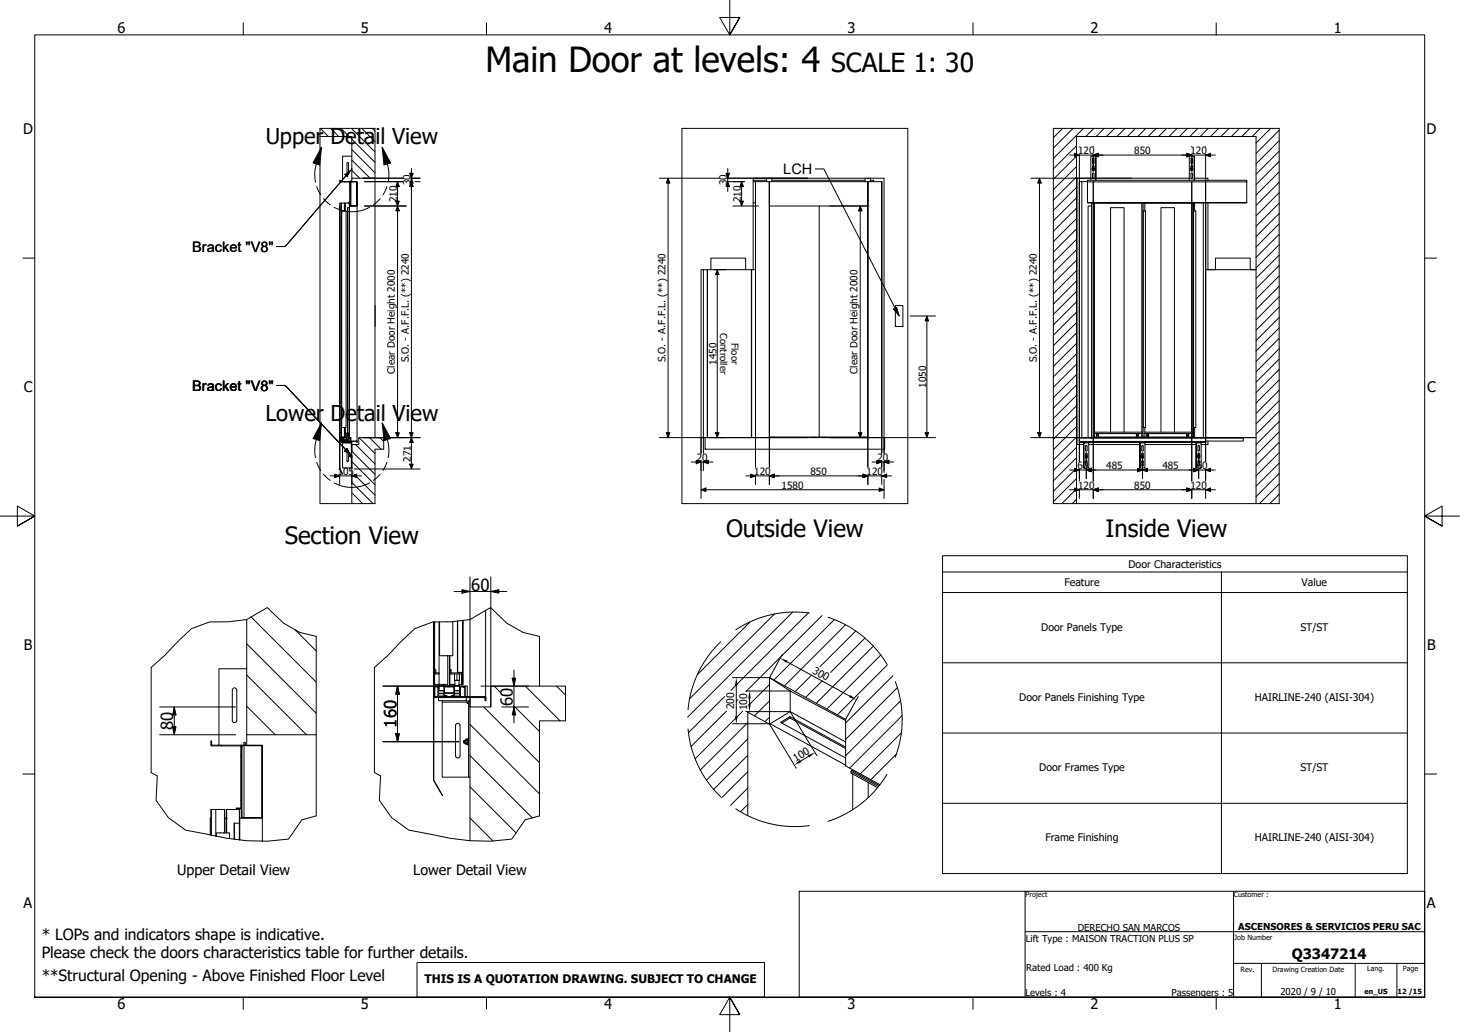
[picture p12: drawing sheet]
<svg xmlns="http://www.w3.org/2000/svg" width="420mm" height="297mm" viewBox="0 0 420 297" stroke-linecap="round" stroke-linejoin="round" font-family="sans-serif">
<!-- layer: Hatch (ANSI) -->
<g fill="none" stroke="#000" stroke-width=".29">
<path d="M92.1 37l2.4 2.3M95.1 37l2.4 2.3M98.1 37l2.4 2.3M101.1 37l6.8 6.7M104.1 37l3.8 3.8M107.1 37l.8 .8M305.8 37l-2.7 2.6M308.8 37l-5.7 5.6M311.8 37l-8.7 8.6M314.8 37l-2.3 2.3M317.8 37l-2.4 2.3M320.8 37l-2.4 2.3"/>
<path d="M323.8 37l-2.4 2.3M326.8 37l-2.4 2.3M329.8 37l-2.4 2.3M332.8 37l-2.4 2.3M335.7 37l-2.3 2.3M338.7 37l-2.3 2.3M341.7 37l-2.3 2.3M344.7 37l-2.3 2.3M347.7 37l-2.3 2.3M350.7 37l-2.3 2.3M353.7 37l-2.3 2.3M356.7 37l-2.3 2.3"/>
<path d="M359.7 37l-2.3 2.3M362.7 37l-2.3 2.3M365.7 37l-4.2 4.2M368.1 37.5l-6.6 6.7M99.1 52.3v.1M100.5 58.3v.1M100.8 53.7l-.1 .1M100.8 58l-.1 .1M100.9 52.3h.1M101.3 49.1l2.2 2.2M101.3 46.1l5.2 5.2M101.3 43.1l6.6 6.6"/>
<path d="M101.3 40.1l6.6 6.6M102.5 59.2v.1M102.7 55.4l.1 .1M309.8 42l-6.7 6.6M309.8 44.9l-6.7 6.7M309.8 47.9l-6.7 6.7M309.8 50.9l-6.7 6.7M309.8 53.9l-6.7 6.7M309.8 56.9l-6.7 6.7M309.8 59.9l-6.7 6.7M368.1 40.5l-6.6 6.7M368.1 43.5l-6.6 6.7"/>
<path d="M368.1 46.5l-6.6 6.6M368.1 49.5l-6.6 6.6M368.1 52.5l-6.6 6.6M368.1 55.5l-6.6 6.6M368.1 58.5l-6.6 6.6M100.1 62.2h-.1M100.1 65.2h-.1M100.1 68.2h-.1M100.1 71.2h-.1M100.1 74.2h-.1M100.1 77.2h-.1M100.5 78.3h.1"/>
<path d="M100.5 75.3h.1M100.5 72.3h.1M100.5 69.3h.1M100.5 66.3h.1M100.5 63.3h.1M100.5 60.3l.1 .1M309.8 62.9l-6.7 6.7M309.8 65.9l-6.7 6.7M309.8 68.9l-6.7 6.7M309.8 71.9l-6.7 6.7M309.8 74.9l-6.7 6.7M309.8 77.9l-6.7 6.6"/>
<path d="M368.1 61.5l-6.6 6.6M368.1 64.4l-6.6 6.7M368.1 67.4l-6.6 6.7M368.1 70.4l-6.6 6.7M368.1 73.4l-6.6 6.7M368.1 76.4l-6.6 6.7M368.1 79.4l-6.6 6.7M100.1 80.2h-.1M100.1 83.2h-.1M100.1 86.1l-.1 .1M100.1 89.1l-.1 .1M100.1 92.1l-.1 .1"/>
<path d="M100.1 95.1l-.1 .1M100.1 98.1h-.1M100.5 99.2l.1 .1M100.5 96.2l.1 .1M100.5 93.2l.1 .1M100.5 90.3h.1M100.5 87.3h.1M100.5 84.3h.1M100.5 81.3h.1M309.8 80.9l-6.7 6.6M309.8 83.9l-6.7 6.6M309.8 86.9l-6.7 6.6"/>
<path d="M309.8 89.8l-6.7 6.7M309.8 92.8l-6.7 6.7M309.8 95.8l-6.7 6.7M309.8 98.8l-6.7 6.7M368.1 82.4l-6.6 6.7M368.1 85.4l-6.6 6.7M368.1 88.4l-6.6 6.7M368.1 91.4l-6.6 6.7M368.1 94.4l-6.6 6.6M368.1 97.4l-6.6 6.6M100.1 101.1h-.1M100.1 104.1h-.1"/>
<path d="M100.1 107.1h-.1M100.1 110.1h-.1M100.1 113.1h-.1M100.1 116.1h-.1M100.1 119.1h-.1M100.5 117.2h.1M100.5 114.2h.1M100.5 111.2h.1M100.5 108.2l.1 .1M100.5 105.2l.1 .1M100.5 102.2l.1 .1M309.8 101.8l-6.7 6.7"/>
<path d="M309.8 104.8l-6.7 6.7M309.8 107.8l-6.7 6.7M309.8 110.8l-6.7 6.7M309.8 113.8l-6.7 6.7M309.8 116.8l-6.7 6.7M309.8 119.8l-6.7 6.6M368.1 100.4l-6.6 6.6M368.1 103.4l-6.6 6.6M368.1 106.3l-6.6 6.7M368.1 109.3l-6.6 6.7M368.1 112.3l-6.6 6.7M368.1 115.3l-6.6 6.7"/>
<path d="M368.1 118.3l-6.6 6.7M97.8 132.1h-.1M97.8 129.6h-.1M97.8 127.2h-.1M98.2 127l-.1 .1M98.7 126.2h.1M99.5 126.6h.1M99.7 126.7l.1 .1M100 126.9l.1 .1M100.1 122.1h-.1M100.4 124.7h.1M100.5 123.2h.1"/>
<path d="M100.5 120.2h.1M101.2 127l-.1 .1M101.3 138.8l6.1 6.2M101.3 132.9l6.6 6.6M101.3 129.9l6.6 6.6M102 136.6l5.9 5.9M102.3 128l5.6 5.5M103.3 126l4.6 4.6M106.3 126l3.4 3.3M109.3 126l1.1 1.1M309.8 122.8l-6.7 6.6M309.8 125.8l-6.7 6.6"/>
<path d="M309.8 128.8l-6.7 6.6M309.8 131.8l-6.7 6.6M309.8 134.8l-6.7 6.6M309.8 137.7l-6.7 6.7M368.1 121.3l-6.6 6.7M368.1 124.3l-6.6 6.7M368.1 127.3l-6.6 6.7M368.1 130.3l-6.6 6.7M368.1 133.3l-6.6 6.7M368.1 136.3l-6.6 6.7M368.1 139.3l-5.7 5.7M101.3 144.8l.1 .2"/>
<path d="M101.3 141.8l3.1 3.2M309.8 140.7l-4.2 4.3M309.8 143.7l-1.2 1.3M368.1 142.3l-2.7 2.7M72.3 177.6l18.7 18.7M133.1 179.4l.2 .2M71 194.3l17.2 17.2M71 185.3l20 20M84.9 181.2l6.1 6.1M124.9 199.8l-.2 .1M128.9 197.5l.4 .2M130.6 198.5l.2 .1"/>
<path d="M131.7 185.1l-.1 .1M132.2 199.4l.3 .2M132.8 195.8l.3 .1M133.1 188.4l.2 .1M142.2 197.5l1.8 1.7M151.2 197.5l10 10M160.2 197.5l2.6 2.6M63.8 214.5l-.1 .2M69.5 217.3l-.2 .3M70.7 214.5l.1 .1M71 203.3l8.2 8.2M124.9 214.5l-.2 .1"/>
<path d="M124.9 207.2h-.2M125.3 200.5l-.3 .2M134.3 200.5l-.3 .3M135.3 217.5l17.9 17.9M135.3 208.5l19.9 20M139.2 203.5l16 16M147.8 203.1l7.4 7.4M67.5 239.2l-.1 .1M68 232.6h.1M68.9 237.1l.1 .1M69.5 230l-.2 .3M75.4 235.2l.1 .3"/>
<path d="M75.4 222.5l.1 .3M124.9 221.8l-.2 .1M126.8 228l-.1 .1M135.3 235.4l6.6 6.7M135.3 226.5l13.2 13.2"/>
</g>
<!-- layer: Break Line (ANSI) -->
<path d="M107.9 37h-15.8v108h15.8M196.2 37h65M303.1 37h65M110.4 126v3.3M196.2 145h65M303.1 145h65M91 183.2l-4.7-1.2-4.7-2.6-4.7-4.5-5.9 3.4-5.2 .7h-5.5l-5.2 2-4 3.7-3.7 4-3.9 3.4v30.3l1.8 .9-.4 7.1 3.6 4.9 4.9 3.6 11.8 2.4 3.8 .4a54.3 54.3 0 0 0 14-.2l3.9-5.5 4.1-1.2M155.2 183.2l-4.7-1.2-4.7-2.6-4.6-4.5-5.9 3.4-5.3 .7h-5.5l-5.2 2-4 3.7-3.7 4-3.9 3.4v30.3l1.8 .9-.3 7.1 3.5 4.9 5 3.6 6.1 1.2a58.8 58.8 0 0 0 23.5 1.4l3.8-5.5 4.1-1.2M162.8 197.5v10" fill="none" stroke="#000" stroke-width=".29"/>
<!-- layer: Visible (ANSI) -->
<g fill="none" stroke="#000" stroke-width=".29">
<path d="M107.9 37v14.3h-6.6v-12h-9.2M196.2 37v108M261.2 37v108M303.1 37v108M368.1 37v108M97.8 59.3l-.1 66.7M97.9 58.5l-.1 67.3M97.9 52.4h2.8v5.9l-.5 .1 .6-.1M98.3 58.5h-.4l-.1 67.3M99.1 59.3h.2v1.4v-2.2v2.2M99.3 59.3h.1M99.3 58.5h1.2"/>
<path d="M99.9 46.8l.4 .2v2.9l-.2 .2-.2-.2zM100 59.8l.1 64.8zM100.1 59.8h.4M100.5 58.5l.1 67.3zM100.6 59.3h.2M100.7 52.3h-2.8l-.1-.4 .1 .5M100.7 52.3h.1M100.7 52.3l.1 6.3M100.8 52.3h2v7h-2v-.7v.6h1.9v-6.9h-1.9v.4zM100.8 52.7v5.9M101.1 52.3l-.1-.3v7.2M101.3 45h-2.7v7.3"/>
<path d="M101.3 51.3v1M102.8 59.3v67.7h-4.9l-.1-.9 .1 1M107.9 51.3v74.7M216.7 51.9h3.9M216.7 52.3h.7M216.7 58.4h.7M220.6 51.3v1M221.2 51.3l.2 .2 .2-.2M221.4 52.3h28.3v7h-28.3zM222.1 51.9h26.9M222.1 51.3v1M235.8 59.3v66.5h13.9"/>
<path d="M249 51.3v1M249.5 51.3l.3 .2 .2-.2M250.5 51.9h.9v.4M250.5 51.3v1M311.3 52.3v73.8M313 58.3l45.8 .1zM313.1 59.3h1v66.7h-1zM313.9 51.3h-3.9v76.7h1.8M314.1 59.3v-.8h.9v67.3h-.9M314.4 48.9l.2 .4 .2-.4M314.4 48.3v-.5l.2-.2 .2 .2v.5M314.4 48.5l.2-.1 .2 .3-.2 .2z"/>
<path d="M314.4 51.3h.4M314.5 45.5l.3 .2v1.2l-.2 .2-.2-.2zM314.5 49.9l.3 .1v1.2l-.2 .3-.2-.3zM314.5 48.6h.2M314.5 48.6h.1M314.6 58.4v.1M314.7 48.6h.1M315 58.5h13.6M315.3 51.9v-6.9l.1 6.9M315.3 45h-1.4v6.9M315.4 51.3h26.9M329 58.5h14.1"/>
<path d="M329.5 58.5v2.2M342.7 48.9l.3 .4 .2-.4M342.7 48.3v-.5l.3-.2 .2 .2v.5M342.7 48.5l.3-.1 .2 .3-.2 .2zM342.8 51.3h.4M342.8 45.5l.4 .2v1.2l-.2 .2-.3-.2zM342.8 49.9l.4 .1v1.2l-.2 .3-.3-.3zM342.8 48.6h.3M342.8 48.6h.1M343 58.4v.1M343.1 48.6h.1M343.6 51.9v-6.9l.2 6.9"/>
<path d="M343.6 45h-1.3v6.9M343.8 51.3h3.8v.6M343.8 58.4v2.3M346.3 58.4v67.6M347 58.4v19.2M347.6 58.4v19.2h2.2v-3.3h10v3.3h1.7h-14.5v48.4M358.8 58.3v-5.9l-48.2-.1v74.8h36.4v.3h-1.1M358.8 52.4v-.5h-45.8v6.4M98.3 60.7h1.3v62.3h-1.3zM99.1 60.7v-2.2h-.8v67.3M202.4 77.6h-.6v48.4h.6M202.4 77.6h1.2"/>
<path d="M202.4 77.6v48.4M203.5 77.6v48.4M203.6 77.6h12.6M203.6 77.6v48.4M204.6 77.6v-3.3h10v3.3M216.2 77.6h1.2M216.2 77.6v48.4M216.3 77.6v48.4M216.7 77.6v-26.3h37.7v74.7M217.4 77.6v-25.3h4v73.7M217.4 77.6v48.4M329 60.7v62.3"/>
<path d="M329 60.7h.6v62.3h-.6M343.5 60.7h.6v62.3h-.6zM107.9 88v6M257.7 88h2.1v6h-2.1zM97.7 126.1l.1 8.9 .8 1.4-.9-1.4zM97.9 126.1l.4-.1v.6h.4v-.6h1.1v.6h.4v-.6l.4 .1M97.9 126l.3 .1v.9h.9l-.3-.1 .1-.3h.7l.1 .3-.3 .1h.9v-.9M97.9 126v.1M97.9 124.4l.4 .4h-.4zM97.9 126h.1M98 124.7h.1M98.1 126h.1"/>
<path d="M98.2 126.9h.1M98.2 127.1v.3h2.7M98.2 126.9h.5M98.2 124.7h.1M98.3 126h.1M98.3 125.8v.1M98.6 127.4v7.3h2.5M98.6 127.5h2.4M98.7 126.7h.1M98.7 126.7h-.4l-.1 .2M98.7 125.8v.1M98.7 126.9h.1"/>
<path d="M98.7 126.7v.2M98.8 126l-.5-.1v.5h.4h-.3M98.8 126h.9v.6h-.9zM98.9 126h.1M99.1 126h.1M99.1 123v2.8h-1.2M99.3 125.8h.5M99.3 123l-.1 3M99.3 123v2.8M99.4 126h.1M99.4 124.7l-.1-.3 .1 .4h1M99.4 124.7h.1"/>
<path d="M99.5 124.7h1v1.1l-.1-1M99.6 126h.1M99.8 125.9h.4M99.8 126.4h.4M99.8 126.7v.2M99.8 126.9h.1M99.8 126.7h.4l.1 .2M99.8 124.8v.6M99.8 125.4h.1M99.8 126.9h.5M99.8 126.7h.1M99.8 125.4v.6"/>
<path d="M99.9 126.4h.1M99.9 126.4h.2M99.9 129.6l.4 .1v2.9l-.2 .3-.2-.3zM100 125.4h-.1M100 125.4h.1M100 124.8v.6M100.1 124.6h.4M100.1 126.4h.1M100.2 125.8h.2M100.2 125.4h-.3M100.2 124.8v1.2M100.3 126.9h.1"/>
<path d="M100.4 126h.2M100.4 126l-.1 .1M100.4 126h.1M100.4 124.8h.1M100.6 126h.1M100.6 126v.1M100.7 131.2v.2M100.7 131.4h.3M100.7 131.2h.1M100.8 126h.2v1M100.8 126.1v.9M100.8 126v1"/>
<path d="M100.9 131v.5M100.9 131h.1M100.9 131.5h.1M100.9 127.4l.1 .1M100.9 127.1v.3M101 127.5l.1 .1M101 131.2h-.4l.1 .2M101 131.4v.1M101 131v.2M101 131.2v.2M101 131l.1 .1M101.1 131.5h-.1"/>
<path d="M101.1 130.9v.8M101.3 128l-.2-.6 .2 7.3M101.3 127.1v.3M101.3 128v17M102.7 127l.1 .4-.1-.3h-4.8M110.4 126h-7.1v2h-2M110.4 129.3h-2.5v15.7M202.4 126h.5M202.9 126h51.7v3.3h-51.7zM221.4 125.8h14.4M221.9 126h1.3M222.4 125.8v.2"/>
<path d="M222.8 125.8v.2M233.4 126h1.3M233.8 125.9v.1M233.9 125.8v.1M234.3 125.8v.1M234.3 125.9v.1M236.4 126h1.4M236.9 125.9v.1M236.9 125.8v.1M237.3 125.8v.1M237.3 125.9v.1M247.9 126h1.3"/>
<path d="M248.4 125.8l-.1 .2M248.8 125.8v.2M249.7 126v-73.7h4v73.7M310 126h.6M310.6 126.1h3.4M310.6 127.1v.3h1.1M311.7 127.1v.3h1.9v-.3M311.8 127.4v7.3l.2-7.2 1.3-.1M311.9 127.4h-.1M312.4 131l.2-.6 .2 .6M312.4 131.6l.2 .4 .2-.4M312.4 131.2h.4v.2h-.4z"/>
<path d="M312.5 132.6l.3 .1v1.3l-.2 .2-.2-.2zM312.5 128.3l.3 .1v1.2l-.2 .3-.2-.3zM312.5 131.3h.2M312.5 131.3h.1M312.7 131.3h.1M313.3 127.5v7.2h-1.3M313.3 128h14.7M313.6 127.4h14.2M314 126l43.8 .1zM314.6 125.8v.2M315 124.4h13.8v.4h-13.8M315 125.8h.6"/>
<path d="M315.5 125.4h.1M315.5 124.8v.6M315.6 125.4h.1M315.6 125.9h.4M315.6 125.4v.6M315.6 125.4h.2M315.7 125.4h-.1M315.7 125.4h.1M315.7 124.8v.6M315.8 125.4h.2M315.9 125.4h-.1M315.9 125.4h.1"/>
<path d="M315.9 124.8v.6M316 125.8h11.1M316 125.4v.6M316 125.4h.1M316.1 125.4h-.1M316.1 124.8v.6M319.6 124.4v-64.6h3.9v64.6M327 125.4h.1M327 124.8v.6M327.1 125.4h.1M327.1 125.4v.5h.4v-.5M327.1 125.4h.2"/>
<path d="M327.1 125.9v.1M327.2 125.4h-.1M327.2 125.4h.1M327.2 124.8v.6M327.3 125.4h.2M327.4 125.4h-.1M327.4 125.4h.1M327.4 124.8v.6M327.4 125.9v.1M327.5 125.8h1.1M327.5 125.4h.1M327.6 125.4h-.1"/>
<path d="M327.6 124.8v.6M327.8 127.1v.3h1.9v-.3M328 127.4v7.3l.1-7.2 1.4-.1M328.1 127.4h-.1M328.6 131l.2-.6 .2 .6M328.6 131.6l.2 .4 .2-.4M328.6 131.2l.2-.2 .2 .4h-.4zM328.6 124.4v-65.9h.4v67.3h-.4v-1M328.6 132.6l.4 .1v1.3l-.2 .2-.2-.2zM328.6 128.3l.4 .1v1.2l-.2 .3-.2-.3zM328.7 131.3h.2M328.7 131.3h.1"/>
<path d="M328.9 131.3h.1M329 125.8h1.1M329 123h.1M329.5 124.4h13.8v.4h-13.8M329.5 123v2.8M329.5 127.5v7.2h-1.4M329.5 128h14.7M329.7 127.4h14.3M330 125.4h.1M330 124.8v.6M330.1 125.4h.1M330.1 125.4v.5h.4v-.5"/>
<path d="M330.1 125.4h.2M330.1 125.9v.1M330.2 125.4h-.1M330.2 125.4h.1M330.2 124.8v.6M330.3 125.4h.2M330.4 125.4h-.1M330.4 125.4h.1M330.4 124.8v.6M330.5 125.9v.1M330.5 125.8h11.1M330.5 125.4h.1"/>
<path d="M330.6 125.4h-.1M330.6 124.8v.6M334.1 124.4v-64.6h3.9v64.6M341.5 125.4h.1M341.5 124.8v.6M341.6 125.4h.1M341.6 125.9h.4M341.6 125.4v.6M341.6 125.4h.2M341.7 125.4h-.1M341.7 125.4h.1M341.7 124.8v.6"/>
<path d="M341.8 125.4h.2M341.9 125.4h-.1M341.9 125.4h.1M341.9 124.8l.1 1.2M342 125.8h1.1M342 125.4h.1M342.1 125.4h-.1M342.1 124.8v.6M343 125.8v.2M343.1 124.4v-65.9h.4v67.3h-.4v-1M343.5 123h.1M343.8 123v3"/>
<path d="M344 127.1v.3h1.9v-.3M344.2 127.4v7.3l.1-7.2 1.4-.1M344.2 127.4h.1M344.7 131l.3-.6 .2 .6M344.7 131.6l.3 .4 .2-.4M344.7 131.2h.5v.2h-.5zM344.8 132.6l.4 .1v1.3l-.2 .2-.3-.2zM344.8 128.3l.4 .1v1.2l-.2 .3-.3-.3zM344.8 131.3h.3M344.8 131.3h.1M345.1 131.3h.1M345.7 127.5v7.2h-1.4"/>
<path d="M347 126.1v1M347.6 127v1h-1.9M357.8 126.1v.9h-10.8M357.8 126h3.7M309.8 145v-105.7h51.7v105.7M71 178.3v33.2h20v-28.3M124.7 179v18.5M124.9 179l.2 18M125.1 179v18h1.3M126.4 179l.1 18M130.3 178.9v9.8h-3.8v-9.7M131.6 178.8l.1 14.7"/>
<path d="M131.7 178.7v14.8h1.4M133.3 178.6v18.4l-.2-18.4M139.8 175.7v24.8h-14.7v-2.6h-.2v2.6l.3 .3M67 198.2l.7-.2 .4 .6v8.7a.65 .65 0 0 1-.6 .7 .65 .65 0 0 1-.6-.7l-.1-8.7zM71 192.5h-8v22M124.7 197.9l.2 26.7 2.4 4.4-2.5-4.4zM125.2 197.5h.1M125.7 197.5h.1M126 197.8v2.7h2.7v-.2l-.3-.2-.5 .2v-.5l.2-.2h2.3l.2 .2v.5l-.4-.2-.4 .2v.2h2.7v-2.7l.6-.2 .7 .3v-.4h-1.6l-.1 2-1.3-.1v-1.9h-3.1l-.1 2-1.3-.1v-1.9h-1.6v.4l.7-.3 .6 .2M126.2 194l-1-.1-.1-1.1h.3v.9h.8l.2 .3M126.2 193.7h.2M126.3 197.5h.1"/>
<path d="M126.5 197v.4M126.7 198.8h.8M127.7 197v.4M127.8 197.5l-1.4-.1v1.4h1.3M127.9 197.7h2.7v1.6h-2.7zM128.2 197.5h.1M128.7 197.5h.1M128.9 188.7v8.3h-2.4M129.2 197.5h.1M129.5 197l-.2-8.3v8.8M129.5 197h1.4M129.5 188.7v8.3"/>
<path d="M129.5 192.8h.3v.9l3.3 .2v3.1h-.3v-3h-3l-.3-.3zM129.7 197.5h.1M129.8 193.7h.1M130.2 197.5h.1M130.8 197.5h1.4M130.8 198.8h1.4M130.8 194v1.8M130.8 195.8h.3M130.8 195.8h.4M130.9 195.8v1.6M131.1 198.8h.8M131.2 195.8h.7"/>
<path d="M131.5 195.8h-.3M131.5 195.8h.3M131.5 194v1.8M132.1 197h.7M132.1 195.8v1.6M132.2 195.8h-.3M132.2 194v1.8M132.7 197.5h.1M133.2 197.5h.1M133.8 197.9v2.6M133.8 197.5h.7v3M133.9 197.5v3"/>
<path d="M155.2 183.2v14.3M162.8 197.5h-21.6v6h-5.9M60.9 214.7h8.4v17.9h-1.3v.2h1.3M69.3 214.5h-8.4v-1.2h-.2v1.2l.2 .2M69.3 214.5h.2M69.3 214.5l.2 .2v18.7M69.5 214.5h6v21h-6v-2.1h.1v1.9h5.8v-20.7h-5.8v1.2h-.1zM69.6 215.8v17.6M70.2 214.5v-.8h.4v.8M70.2 214.6v20.7M71 211.5v3M91 211.5v23.3"/>
<path d="M126.2 200.3l.2-.6h1.3v.6M126.2 200.3h.1M126.2 200.8v.9h8M126.2 200.3h1.5M127.3 201.7v22h7.6M127.3 202.1h7.2M130.8 200.3h1.5M131.3 208.4l.7-.2 .4 .6v8.7a.65 .65 0 0 1-.7 .7 .65 .65 0 0 1-.6-.7v-8.7zM132.3 200.3h.1M132.3 200.3l-.2-.6h-1.3v.6M133.6 213.2h-.2l.2 .2-.2 .4h.2M133.6 213.2v.6"/>
<path d="M133.6 213.8l.1 .1M133.7 213.1v.8M133.7 213.1h.3M133.7 213.9h.3M133.7 213.1l-.1 .1M134.1 213.9v.3M134.1 212.7v.4M134.1 213.1v.8M134.1 212.7v1.5M134.1 213.1h.5M134.1 213.9h.5M134.1 212.7h.5"/>
<path d="M134.1 214.2h.5M134.2 201.7h.3v.4M134.2 200.8v.9M134.5 202.1v.4h.4M134.6 213.9v.3M134.6 212.7v.4M134.6 213.1v.8M134.6 212.7l.1 .2M134.7 214.1l-.1 .1M134.9 212.4h-.2v2.2h.2M135.3 203.5v-1.8h-.4v22h.4M135.3 200.8v.9"/>
<path d="M135.3 203.5v38.5M139.5 200.5l.3 .3v.9h-.2v-.9h-14.5M162.8 207.5h-7.6v27.3M60.7 235.5h-.2v4.8M60.8 233h1.3M64.6 235.5h.5v4.2l.1-6.7v6.7M64.6 239.7v-6.7h-2.5v7.6M65.1 235.5h.1M65.2 233h3.7v8.7M67.5 236.9h1.4M68.9 233l.1 8.7M69 235.5h.5"/>
<path d="M69.5 232.6l-.2 .2M75.5 235.5v6.6M124.7 224.6h.1M60.7 240.3l.1-7.3v7.4M62.3 240.7v-1h3.8v1.7M67.4 241.5l.1-4.6v4.7"/>
<circle cx="314.6" cy="48.6" r=".37"/>
<circle cx="314.6" cy="48.6" r=".13"/>
<circle cx="314.6" cy="48.6" r=".2"/>
<circle cx="343" cy="48.6" r=".13"/>
<circle cx="343" cy="48.6" r=".2"/>
<circle cx="343" cy="48.6" r=".37"/>
<circle cx="312.6" cy="131.3" r=".2"/>
<circle cx="312.6" cy="131.3" r=".13"/>
<circle cx="312.6" cy="131.3" r=".37"/>
<circle cx="328.8" cy="131.3" r=".2"/>
<circle cx="328.8" cy="131.3" r=".13"/>
<circle cx="328.8" cy="131.3" r=".37"/>
<circle cx="345" cy="131.3" r=".37"/>
<circle cx="345" cy="131.3" r=".2"/>
<circle cx="345" cy="131.3" r=".13"/>
</g>
<!-- layer: Detail Boundary (ANSI) -->
<g fill="none" stroke="#000" stroke-width=".29">
<path d="M91.1 53.7l1.2 2.4M92.5 42.4l-.5 5.1-1.9-.6zM92.5 42.4l-1.8 6.2-.1 1.9 .2 1.9M93.1 57.2l1.9 1.8M96.2 59.7a10.7 10.7 0 0 0 10.1 0M109.4 57.2l-1.9 1.8M110 42.4l2.4 4.5-1.9 .6zM110 42.4l1.8 6.2 .1 1.9-.2 1.9M111.3 53.7l-1.1 2.4M91.1 133l1.2 2.4M92.5 121.7l-.5 5.1-1.9-.6zM92.5 121.7l-1.8 6.3-.1 1.8 .2 2"/>
<path d="M93.1 136.5l1.9 1.8M96.2 139a10.7 10.7 0 0 0 10.1 0M109.4 136.5l-1.9 1.8M110 121.7l2.4 4.5-1.9 .6zM110 121.7l1.8 6.3 .1 1.8-.2 2M111.3 133l-1.1 2.4"/>
</g>
<g fill="#000">
<path d="M92.5 42.4l-.5 5.1-1.9-.6z" fill-rule="evenodd"/>
<path d="M110 42.4l2.4 4.5-1.9 .6z" fill-rule="evenodd"/>
<path d="M92.5 121.7l-.5 5.1-1.9-.6z" fill-rule="evenodd"/>
<path d="M110 121.7l2.4 4.5-1.9 .6z" fill-rule="evenodd"/>
</g>
<!-- layer: Border (ANSI) -->
<g fill="none" stroke="#000" stroke-width=".29">
<path d="M70 6.6v3.4M140 6.6v3.4M210 0v10l-2.9-5h5.8l-2.9 5 2.9-5M280 6.6v3.4M350 6.6v3.4M6.6 74.3h3.4M410 74.3h3.4M0 148.5h10l-5-2.8v5.7l5-2.9-5 2.9M420 148.5h-10l5-2.8v5.7l-5-2.9 5 2.9M6.6 222.8h3.4M410 222.8h3.4M10 287v-277h400v277h-400h400"/>
<path d="M70 287v3.5M140 287v3.5M212.9 292l-2.9-5 2.9 5h-5.8l2.9-5v10M280 287v3.5M350 287v3.5"/>
</g>
<!-- layer: 0 -->
<g fill="none" stroke="#000" stroke-width=".29">
<path d="M221.5 195l5.9 3.9M227.4 198.9l16 8.5M227.4 198.9v5.9M221.4 208.4h.1M221.5 208.4v-13.4l21.9 12.1v13.3l9.8 5.5M221.5 208.4l-6.3-3.4v29.8M221.6 208.3l21.8 11.9M227.3 206.3l-2.7 1.6 18.8 10.3M227.3 206.7l16.1 8.7M227.3 206.3l16.1 8.7M227.3 206.7l-2.3 1.4M227.3 206.3v.4"/>
<path d="M227.4 204.8h.1M227.4 204.8l16 8.8M227.4 204.8l-5.9 3.6M244.9 222.1l7.9 4.3M245.1 221.7l7.9 4.4M245.4 221.5l-.5 .6v.4l7.7 4.2M245.4 222.8v10.2M249.9 225.2v4.4M230 256.5h180v30.5h-180zM295 256.5v30.5M355 256.5v30.5M295 268.2h115"/>
<path d="M355 277.3h55M363 277.3v9.7M390 277.3v9.7M402 277.3v9.7"/>
</g>
<!-- layer: Sketch Geometry (ANSI) -->
<path d="M120 277h100v10h-100z" fill="none" stroke="#000" stroke-width=".29"/>
<!-- layer: Help line -->
<g fill="none" stroke="#000" stroke-width=".29">
<path d="M215.9 179l-15.2 15.2M222.9 176.7l-24.5 24.4M228.1 176.2l-30.2 30.2M232.6 176.4l-22.3 22.3M236.6 177.2l-21.9 21.8M240.1 178.3l-17.4 17.4M243.3 179.8l-17.5 17.6M221.5 197l-5.8 5.8M233.5 194.4l-4.7 4.7M236.6 196l-4.8 4.8M246.3 181.6l-10.3 10.3M248.9 183.7l-9.9 9.9"/>
<path d="M251.3 186l-16.4 16.4M253.5 188.5l-15.6 15.6M255.4 191.4l-14.4 14.4M257 194.5l-13.6 13.6M258.2 197.9l-14.8 14.9M208.6 200.5l-10.5 10.4M209.1 204.7l-10.2 10.1M212.3 201.4l-.4 .4M213.7 204.7l-13.7 13.7M215.2 208l-13.7 13.6M215.2 212.7l-11.9 11.9M215.2 217.4l-9.8 9.8"/>
<path d="M221.5 201.7l-4.4 4.4M221.5 206.4l-1.3 1.3M257.9 217.1l-7.3 7.3M259.2 201.7l-15.8 15.8M259.4 210.9l-11.8 11.8M259.6 206l-15.1 15.1M215.2 222.1l-7.5 7.5M215.2 226.8l-4.9 5M215.2 231.5l-2.1 2.1"/>
</g>
<!-- layer: Item -->
<path d="M232.9 176.4l-5.7-.2-5.2 .7-5.3 1.7-5 2.7M238.3 177.7l5.1 2.2 4.7 3.1 3.7 3.5 3.5 4.7M207.4 184.7l-3.7 4.3-2.7 4.6-2 5.2-1 5.5M257.7 196.2l1.4 5.3 .5 5.5-.5 5.6-1.4 5.3M198 209.8l1 5.7 2 5 2.6 4.5 3.8 4.4M211.7 232.8l5 2.7 5.1 1.6 5.6 .8 5.5-.3M255.3 222.9l-1.8 2.6-1.8 2.2-3.6 3.4-4.5 3-5.3 2.3" fill="none" stroke="#000" stroke-width=".29"/>
<!-- layer: DIMENSION -->
<path d="M211.9 197.2v8.9M214.6 198.9h12.8M225.1 188.5l-3.6 6.5h-10.7M226.5 190.5l18 9.9M210.8 208.3h10.8M214.6 204.8h12.8l7.7 12.7M215.7 201.1v1.5M221.4 208.4l7.7 12.7M232.7 217.7l-2.3 1.4M247 200.5l-3.6 6.6" fill="none" stroke="#000" stroke-width=".29"/>
<path d="M211.9 195l.4 2.2h-.8zM224.5 189.4l2.1 .7-.3 .7zM211.5 206.1h.8l-.4 2.2zM215.7 198.9l.3 2.2h-.7zM215.3 202.6h.7l-.3 2.2zM228.6 220.2l1.7-1.5 .3 .7zM232.5 217.4l2-.8-1.7 1.4zM244.7 200.1l1.7 1.3-2.1-.7z" fill="#000"/>
<!-- layer: Symbol (ANSI) -->
<g fill="none" stroke="#000" stroke-width=".29">
<path d="M99.3 50.1l.8 .7M99.7 50.4l-17.6 20.6h-2.5M101.3 48.6l-.1 .1M234.6 48.6h2.5l21.7 42.4M257.2 89l.9-.5 .7 2.5zM79.6 111h2.5l17.5 18.5M99.9 129.2l-.6 .7M101.2 131.2l.1 .1M271.3 164.6v-4.6h133.7v4.6M271.3 170.5h133.7M351.5 164.6v86.8M405 164.6h-133.7v5.9"/>
<path d="M405 164.6v86.8h-133.7v-80.9M271.3 190.8h133.7M271.3 211h133.7M271.3 231.2h133.7"/>
</g>
<!-- layer: Dimension (ANSI) -->
<g fill="none" stroke="#000" stroke-width=".29">
<path d="M104.4 51.3h11.5M104.9 59.3h12M104.9 52.3h11M113.9 57.9h1l-.5 1.4zM114.4 52.3l.5 1.4h-1zM114.4 59.3l.5 1.4h-1zM114.4 52.3v73.7M117.9 49.9h1l-.5 1.4zM118.3 51.3h2.6M118.3 51.6l.1-.3 .5 1.4h-.6M118.4 52.3l.5 1.4h-1zM118.4 48.5v86.5"/>
<path d="M119.4 52.3h1.5M189.8 51.3h17.1M192.3 51.3l.5 1.4h-1zM192.3 51.3v74.7M206.9 52.3h.1M208.9 49.9h1l-.5 1.4zM209.3 52.3h4.9M209.3 51.3h23.1M209.4 52.3l.5 1.4h-1zM209.4 48.5v6.6M210.9 59.3h7.3M212.9 57.9h1l-.5 1.4z"/>
<path d="M213.4 52.3l.5 1.4h-1zM213.4 52.3v7M217.4 52.3v82.2M221.4 52.3v82.2M238.8 59.3h11.3M247.6 59.3l.5 1.4h-1zM247.6 59.3v66.7M249.7 52.3v82.2M253.7 52.3v78.2M296.6 51.3h29M299.1 51.3l.5 1.4h-1zM299.1 51.3v74.7"/>
<path d="M307.8 44.6h42M309.2 44.1l1.4 .5-1.4 .5zM310.6 42.1h.1M310.6 44.5v88.3M314.6 44.6l1.4-.5v1zM314.6 42.1h.1M314.6 44.5v4.1M314.6 52.3v86.2M316 44.1v1l-1.4-.5 .3-.1M316 44.1l-.9 .4M341.6 44.1l1.4 .5-1.4 .5zM342.5 44.5l-.9-.4v1l1.4-.5-.3-.1"/>
<path d="M343 42.1h.1M343 44.5v4.1M343 52.3v86.2M347 44.6l1.4-.5v1zM347 42.1h.1M347 44.5v88.3M205.6 77.6h3.3M206.4 77.6l.5 1.4h-1zM206.4 77.6v48.4M261.9 91h7.3M266.7 91l.5 1.4h-1zM266.7 91v35"/>
<path d="M95 137h9M96.4 136.5l1.3 .5-1.3 .5zM97.7 136.9v2.6M101.3 137l1.3-.5v1zM101.3 128v1.8M101.3 131.2v3.3M101.3 136.9v2.6M102 135h18.9M104.4 126h16.5M113.9 124.6h1l-.5 1.4zM117.9 124.6h1l-.5 1.4zM117.9 133.6h1l-.5 1.4z"/>
<path d="M118.4 126l.5 1.4h-1zM189.8 126h42.6M191.8 124.6h1l-.5 1.4zM198.9 133h6.3M200.4 132.5l1.4 .5-1.4 .5zM201.8 126v4.5M201.8 132.9v10.6M202.4 133l1.4-.5v1zM202.4 126v4.5M202.4 132.9v2.6M205.9 124.6h1l-.5 1.4zM214.6 137h42"/>
<path d="M216 136.5l1.4 .5-1.4 .5zM217.4 136.9v2.6M221.4 137l1.4-.5v1zM221.4 136.9v2.6M222.8 136.5v1l-1.4-.5 .3-.1M222.8 136.5l-.9 .3M238.8 126h30.4M247.1 124.6h1l-.5 1.4zM248.3 136.5l1.4 .5-1.4 .5zM249.3 136.8l-1-.3v1l1.4-.5-.2-.1M249.7 136.9v2.6M251 133h6.2"/>
<path d="M252.3 132.5l1.4 .5-1.4 .5zM253.7 137l1.5-.5v1zM253.7 132.9v1.6M253.7 136.9v2.6M254.4 133l1.4-.5v1zM254.4 126v4.5M254.4 132.9v3.1M254.4 138v5.5M266.2 124.6h1l-.5 1.4zM296.6 126h29M298.6 124.6h1l-.5 1.4zM307.8 135.3h42"/>
<path d="M309.2 134.8l1.4 .5-1.4 .5zM310.6 135.2v3.3M312.6 135.3l1.4-.5v1zM312.6 131.3v1.5M312.6 135.2v2.6M314 134.8v1l-1.4-.5 .3-.1M314 134.8l-.7 .2M327.4 134.8l1.4 .5-1.4 .5zM328.8 135.3l1.4-.5v1zM328.8 131.3v6.5M343.6 134.8l1.4 .5-1.4 .5zM344.3 135l-.7-.2v1l1.4-.5-.3-.1"/>
<path d="M345 131.3v1.5M345 135.2v2.6M347 135.3l1.4-.5v1zM347 135.2v3.3M201.8 141l1.3-.5v1zM201.8 141h52.6M253 140.5l1.4 .5-1.4 .5zM307.8 141h42M309.2 140.5l1.4 .5-1.4 .5zM310.6 140.9v2.6M314.6 141l1.4-.5v1zM314.6 140.9v2.6"/>
<path d="M316 140.5v1l-1.4-.5 .3-.1M316 140.5l-.9 .3M341.6 140.5l1.4 .5-1.4 .5zM342.5 140.8l-.9-.3v1l1.4-.5-.3-.1M343 140.9v2.6M347 141l1.4-.5v1zM347 140.9v2.6M130.7 170.2h15.1M132.9 169.7l2.4 .5-2.4 .5zM135.3 166v37.5M141.2 170.2l2.4-.5v1zM141.2 166v37.5"/>
<path d="M110.2 197.5h21.9M114.4 197.5l.5 2.3h-1zM114.4 197.5v16M138.4 197.5h13.7M147.4 195.2h1l-.5 2.3zM147.9 192.9v15.2M46 211.5h21.8M46 203.5h21.8M49.6 209.2h1.1l-.5 2.3zM50.2 203.5l.5 2.3h-1.1zM50.2 203.5v8M110.2 213.5h21.9"/>
<path d="M113.9 211.2h1l-.5 2.3zM144.4 203.5h7.7M147.9 203.5l.5 2.3h-1z"/>
</g>
<g fill="#000">
<path d="M113.9 57.9h1l-.5 1.4z" fill-rule="evenodd"/>
<path d="M114.4 52.3l.5 1.4h-1z" fill-rule="evenodd"/>
<path d="M117.9 49.9h1l-.5 1.4z" fill-rule="evenodd"/>
<path d="M118.4 52.3l.5 1.4h-1z" fill-rule="evenodd"/>
<path d="M118.4 51.3l.5 1.4h-1z" fill-rule="evenodd"/>
<path d="M192.3 51.3l.5 1.4h-1z" fill-rule="evenodd"/>
<path d="M208.9 49.9h1l-.5 1.4z" fill-rule="evenodd"/>
<path d="M209.4 52.3l.5 1.4h-1z" fill-rule="evenodd"/>
<path d="M212.9 57.9h1l-.5 1.4z" fill-rule="evenodd"/>
<path d="M213.4 52.3l.5 1.4h-1z" fill-rule="evenodd"/>
<path d="M299.1 51.3l.5 1.4h-1z" fill-rule="evenodd"/>
<path d="M309.2 44.1l1.4 .5-1.4 .5z" fill-rule="evenodd"/>
<path d="M314.6 44.6l1.4-.5v1z" fill-rule="evenodd"/>
<path d="M314.6 44.6l1.4-.5v1z" fill-rule="evenodd"/>
<path d="M341.6 44.1l1.4 .5-1.4 .5z" fill-rule="evenodd"/>
<path d="M341.6 44.1l1.4 .5-1.4 .5z" fill-rule="evenodd"/>
<path d="M347 44.6l1.4-.5v1z" fill-rule="evenodd"/>
<path d="M114.4 59.3l.5 1.4h-1z" fill-rule="evenodd"/>
<path d="M206.4 77.6l.5 1.4h-1z" fill-rule="evenodd"/>
<path d="M247.6 59.3l.5 1.4h-1z" fill-rule="evenodd"/>
<path d="M266.7 91l.5 1.4h-1z" fill-rule="evenodd"/>
<path d="M96.4 136.5l1.3 .5-1.3 .5z" fill-rule="evenodd"/>
<path d="M101.3 137l1.3-.5v1z" fill-rule="evenodd"/>
<path d="M113.9 124.6h1l-.5 1.4z" fill-rule="evenodd"/>
<path d="M117.9 124.6h1l-.5 1.4z" fill-rule="evenodd"/>
<path d="M117.9 133.6h1l-.5 1.4z" fill-rule="evenodd"/>
<path d="M118.4 126l.5 1.4h-1z" fill-rule="evenodd"/>
<path d="M191.8 124.6h1l-.5 1.4z" fill-rule="evenodd"/>
<path d="M200.4 132.5l1.4 .5-1.4 .5z" fill-rule="evenodd"/>
<path d="M202.4 133l1.4-.5v1z" fill-rule="evenodd"/>
<path d="M205.9 124.6h1l-.5 1.4z" fill-rule="evenodd"/>
<path d="M216 136.5l1.4 .5-1.4 .5z" fill-rule="evenodd"/>
<path d="M221.4 137l1.4-.5v1z" fill-rule="evenodd"/>
<path d="M221.4 137l1.4-.5v1z" fill-rule="evenodd"/>
<path d="M247.1 124.6h1l-.5 1.4z" fill-rule="evenodd"/>
<path d="M248.3 136.5l1.4 .5-1.4 .5z" fill-rule="evenodd"/>
<path d="M248.3 136.5l1.4 .5-1.4 .5z" fill-rule="evenodd"/>
<path d="M252.3 132.5l1.4 .5-1.4 .5z" fill-rule="evenodd"/>
<path d="M253.7 137l1.5-.5v1z" fill-rule="evenodd"/>
<path d="M254.4 133l1.4-.5v1z" fill-rule="evenodd"/>
<path d="M266.2 124.6h1l-.5 1.4z" fill-rule="evenodd"/>
<path d="M298.6 124.6h1l-.5 1.4z" fill-rule="evenodd"/>
<path d="M309.2 134.8l1.4 .5-1.4 .5z" fill-rule="evenodd"/>
<path d="M312.6 135.3l1.4-.5v1z" fill-rule="evenodd"/>
<path d="M312.6 135.3l1.4-.5v1z" fill-rule="evenodd"/>
<path d="M327.4 134.8l1.4 .5-1.4 .5z" fill-rule="evenodd"/>
<path d="M328.8 135.3l1.4-.5v1z" fill-rule="evenodd"/>
<path d="M343.6 134.8l1.4 .5-1.4 .5z" fill-rule="evenodd"/>
<path d="M343.6 134.8l1.4 .5-1.4 .5z" fill-rule="evenodd"/>
<path d="M347 135.3l1.4-.5v1z" fill-rule="evenodd"/>
<path d="M201.8 141l1.3-.5v1z" fill-rule="evenodd"/>
<path d="M253 140.5l1.4 .5-1.4 .5z" fill-rule="evenodd"/>
<path d="M309.2 140.5l1.4 .5-1.4 .5z" fill-rule="evenodd"/>
<path d="M314.6 141l1.4-.5v1z" fill-rule="evenodd"/>
<path d="M314.6 141l1.4-.5v1z" fill-rule="evenodd"/>
<path d="M341.6 140.5l1.4 .5-1.4 .5z" fill-rule="evenodd"/>
<path d="M341.6 140.5l1.4 .5-1.4 .5z" fill-rule="evenodd"/>
<path d="M347 141l1.4-.5v1z" fill-rule="evenodd"/>
<path d="M132.9 169.7l2.4 .5-2.4 .5z" fill-rule="evenodd"/>
<path d="M141.2 170.2l2.4-.5v1z" fill-rule="evenodd"/>
<path d="M114.4 197.5l.5 2.3h-1z" fill-rule="evenodd"/>
<path d="M114.4 197.5l.5 2.3h-1z" fill-rule="evenodd"/>
<path d="M147.4 195.2h1l-.5 2.3z" fill-rule="evenodd"/>
<path d="M49.6 209.2h1.1l-.5 2.3z" fill-rule="evenodd"/>
<path d="M50.2 203.5l.5 2.3h-1.1z" fill-rule="evenodd"/>
<path d="M113.9 211.2h1l-.5 2.3z" fill-rule="evenodd"/>
<path d="M113.9 211.2h1l-.5 2.3z" fill-rule="evenodd"/>
<path d="M147.9 203.5l.5 2.3h-1z" fill-rule="evenodd"/>
</g>
<!-- layer: Symbol (ANSI) -->
<g fill="#000">
<path d="M99.2 50.2l2.1-1.6-1.3 2.2z" fill-rule="evenodd"/>
<path d="M99.2 50.2l2.1-1.6-1.3 2.2z" fill-rule="evenodd"/>
<path d="M257.2 89l.9-.5 .7 2.5z" fill-rule="evenodd"/>
<path d="M99.2 129.8l.7-.7 1.4 2.2z" fill-rule="evenodd"/>
<path d="M99.2 129.8l.7-.7 1.4 2.2z" fill-rule="evenodd"/>
<path d="M99.2 129.8l.7-.7 1.4 2.2z" fill-rule="evenodd"/>
</g>
<text font-size="10" x="139.7" y="20.8">Main Door at levels: 4</text>
<text font-size="7.6" x="239.2" y="20.8">SCALE 1: 30</text>
<g font-size="6.9">
<text x="208.9" y="154.5">Outside View</text>
<text x="318.1" y="154.5">Inside View</text>
<text x="81.9" y="156.5">Section View</text>
</g>
<g font-size="6.3">
<text x="76.5" y="41.4">Upper</text>
<text x="95.1" y="41.4">De</text>
<text x="102.6" y="41.4">ta</text>
<text x="108" y="41.4">i</text>
<text x="109.5" y="41.4">l View</text>
<text x="76.4" y="121.3">Lower</text>
<text x="95.1" y="121.3">D</text>
<text x="99.4" y="121.3">eta</text>
<text x="108.1" y="121.3">i</text>
<text x="109.6" y="121.3">l View</text>
</g>
<g font-size="4.8">
<text x="135.6" y="170">60</text>
<text x="147.6" y="203.1" transform="rotate(-90 147.6 203.1)">60</text>
<text x="114.1" y="209.4" transform="rotate(-90 114.1 209.4)">160</text>
<text x="49.9" y="210.1" transform="rotate(-90 49.9 210.1)">80</text>
</g>
<g font-size="4.5">
<text x="12" y="270.4">* LOPs and indicators shape is indicative.</text>
<text x="12" y="275.8">Please check the doors characteristics table for further details.</text>
<text x="12" y="282.4">**Structural Opening - Above Finished Floor Level</text>
</g>
<g font-size="4.2">
<text x="33.9" y="9.6">6</text>
<text x="103.9" y="9.6">5</text>
<text x="173.9" y="9.6">4</text>
<text x="243.9" y="9.6">3</text>
<text x="313.9" y="9.6">2</text>
<text x="383.9" y="9.6">1</text>
<text x="6.7" y="38.7">D</text>
<text x="410.5" y="38.7">D</text>
<text x="225.4" y="50.1">LCH</text>
<text x="55.3" y="72.4">Bracket &quot;V8&quot;</text>
<text x="6.8" y="112.9">C</text>
<text x="55.3" y="112.4">Bracket &quot;V8&quot;</text>
<text x="410.7" y="112.9">C</text>
<text x="6.8" y="187.2">B</text>
<text x="410.7" y="187.2">B</text>
<text x="6.8" y="261.4">A</text>
<text x="410.6" y="261.4">A</text>
<text x="33.9" y="290.5">6</text>
<text x="103.9" y="290.5">5</text>
<text x="173.9" y="290.5">4</text>
<text x="243.9" y="290.5">3</text>
<text x="313.9" y="290.5">2</text>
<text x="383.9" y="290.5">1</text>
</g>
<g font-size="4.1">
<text x="51" y="251.8">Upper Detail View</text>
<text x="118.9" y="251.8">Lower Detail View</text>
<text x="371.7" y="276">Q3347214</text>
</g>
<text font-size="3.4" x="122.2" y="283">THIS IS A QUOTATION DRAWING. SUBJECT TO CHANGE</text>
<g font-size="3">
<text x="324.8" y="163.4">Door Characteristics</text>
<text x="306.3" y="168.7">Feature</text>
<text x="374.6" y="168.7">Value</text>
<text x="299.7" y="181.5">Door Panels Type</text>
<text x="374.2" y="181.6">ST/ST</text>
<text x="233.6" y="193.7" transform="rotate(29 233.6 193.7)">300</text>
<text x="293.3" y="201.7">Door Panels Finishing Type</text>
<text x="361.1" y="201.7">HAIRLINE-240 (AISI-304)</text>
<text x="211.3" y="204.2" transform="rotate(-90 211.3 204.2)">200</text>
<text x="215.1" y="204.4" transform="rotate(-90 215.1 204.4)">100</text>
<text x="229" y="219.2" transform="rotate(-31 229 219.2)">100</text>
<text x="299.1" y="221.9">Door Frames Type</text>
<text x="374.2" y="222">ST/ST</text>
<text x="300.8" y="242.2">Frame Finishing</text>
<text x="361.1" y="242.2">HAIRLINE-240 (AISI-304)</text>
</g>
<g font-size="2.9">
<text x="310.3" y="44.4">120</text>
<text x="326.4" y="44.4">850</text>
<text x="342.6" y="44.4">120</text>
<text x="118.2" y="53.4" transform="rotate(-90 118.2 53.4)">30</text>
<text x="209.2" y="53.4" transform="rotate(-90 209.2 53.4)">30</text>
<text x="114.2" y="58.2" transform="rotate(-90 114.2 58.2)">210</text>
<text x="213.2" y="58.2" transform="rotate(-90 213.2 58.2)">210</text>
<text x="113.6" y="107.6" transform="rotate(-90 113.6 107.6)">Clear Door Height 2000</text>
<text x="117.6" y="104.3" transform="rotate(-90 117.6 104.3)">S.O. - A.F.F.L. (**) 2240</text>
<text x="191.5" y="104.3" transform="rotate(-90 191.5 104.3)">S.O. - A.F.F.L. (**) 2240</text>
<text x="206.2" y="104.9" transform="rotate(-90 206.2 104.9)">1450</text>
<text x="246.8" y="107.6" transform="rotate(-90 246.8 107.6)">Clear Door Height 2000</text>
<text x="298.4" y="104.3" transform="rotate(-90 298.4 104.3)">S.O. - A.F.F.L. (**) 2240</text>
<text x="266.5" y="111.6" transform="rotate(-90 266.5 111.6)">1050</text>
<text x="97.1" y="136.7">105</text>
<text x="118.2" y="132.8" transform="rotate(-90 118.2 132.8)">271</text>
<text x="200.5" y="132.7">20</text>
<text x="217.1" y="136.7">120</text>
<text x="233.2" y="136.7">850</text>
<text x="249.4" y="136.7">120</text>
<text x="252.5" y="132.7">20</text>
<text x="310" y="135">60</text>
<text x="318.3" y="135">485</text>
<text x="334.5" y="135">485</text>
<text x="344.4" y="135">60</text>
<text x="224.9" y="140.7">1580</text>
<text x="310.3" y="140.7">120</text>
<text x="326.4" y="140.7">850</text>
<text x="342.6" y="140.7">120</text>
</g>
<g font-size="2.7">
<text x="207.3" y="95.9" transform="rotate(90 207.3 95.9)">Controller</text>
<text x="210.5" y="98.8" transform="rotate(90 210.5 98.8)">Floor</text>
<text x="310.1" y="267.9">DERECHO SAN MARCOS</text>
<text x="356.3" y="267.7">ASCENSORES &amp; SERVICIOS PERU SAC</text>
<text x="295.2" y="271.2">Lift Type : MAISON TRACTION PLUS SP</text>
<text x="295.3" y="279.3">Rated Load : 400 Kg</text>
<text x="295.1" y="286.8">Levels : 4</text>
<text x="337.2" y="286.7">Passengers : 5</text>
<text x="368.5" y="286.5">2020 / 9 / 10</text>
</g>
<g font-size="2.1">
<text x="295.1" y="258.2">Project</text>
<text x="355" y="258.3">Customer :</text>
<text x="355.2" y="270.7">Job Number</text>
<text x="357" y="279.8">Rev.</text>
<text x="366.2" y="279.7">Drawing Creation Date</text>
<text x="393.5" y="279.6">Lang.</text>
<text x="403.7" y="279.5">Page</text>
<text x="392.7" y="286.1">en_US</text>
<text x="402.2" y="286.1">12 /15</text>
</g>
</svg>
